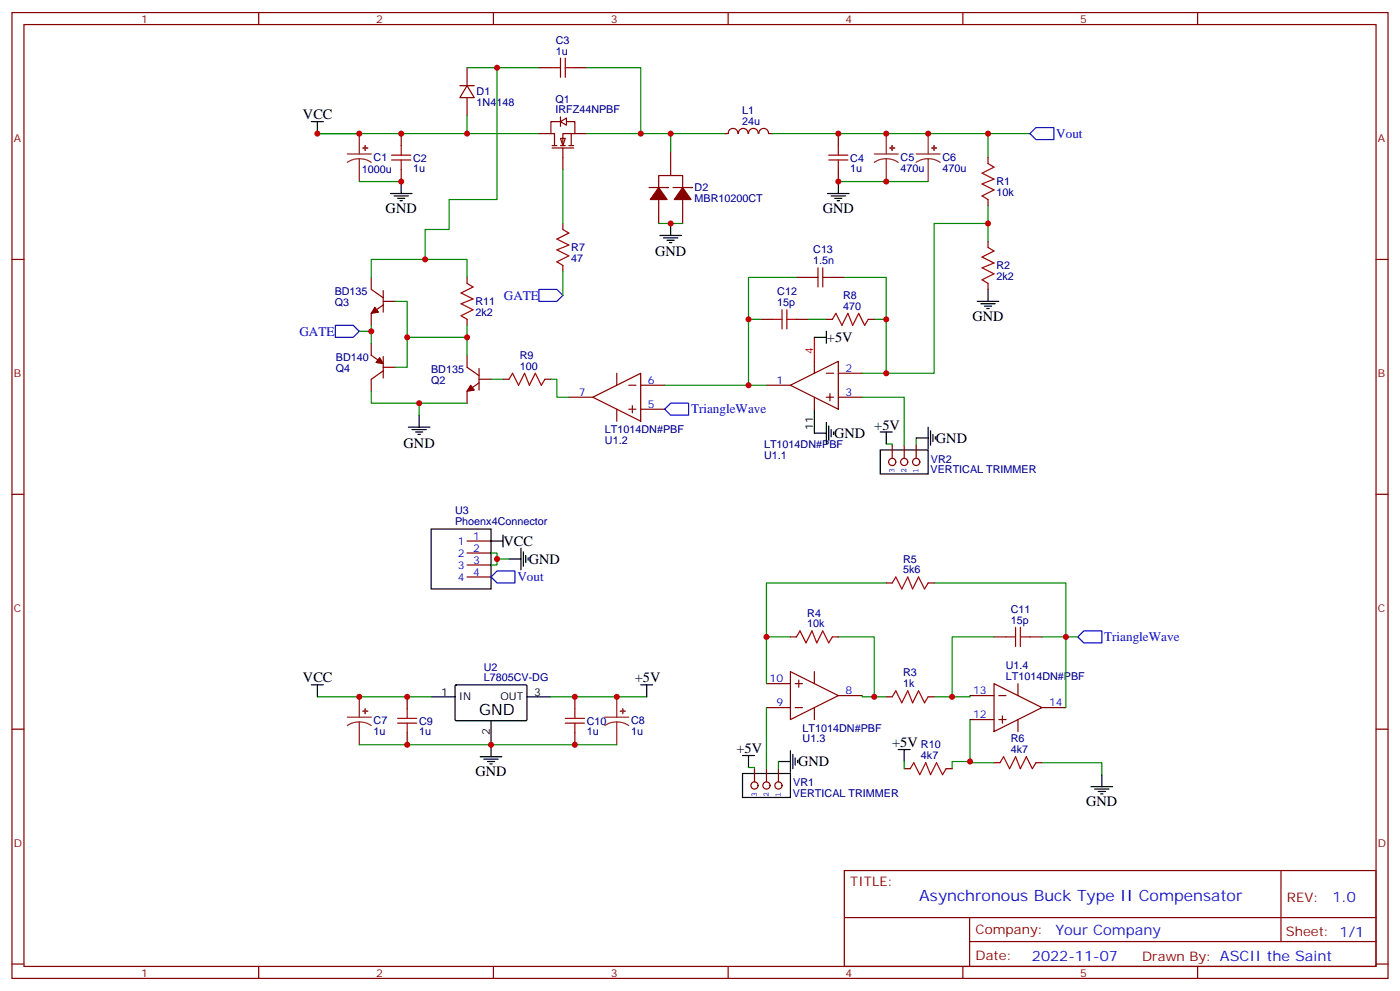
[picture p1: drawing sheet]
<svg xmlns="http://www.w3.org/2000/svg" width="412mm" height="292mm" viewBox="0 0 412 292" stroke-linecap="round" stroke-linejoin="round" font-family="sans-serif">
<g fill="none" stroke="#870000" stroke-width=".35">
<path d="M3.5 3.7h405.4v284.3h-405.4zM7.1 7.2h398.2v277.3h-398.2zM76.2 3.7v3.5M145.3 3.7v3.5M214.5 3.7v3.5M283.6 3.7v3.5M352.8 3.7v3.5M3.5 76.4h3.6M405.3 76.4h3.6M3.5 145.5h3.6M405.3 145.5h3.6M3.5 214.7h3.6"/>
<path d="M405.3 214.7h3.6M248.7 256.3h156.6v28.2h-156.6zM377.3 256.3v20.9M248.7 270.1h156.5M285.6 277.2h119.6M285.6 270.1v14.2M3.5 283.8h3.6M76.2 284.5v3.5M145.3 284.5v3.5M214.5 284.5v3.5M283.6 284.5v3.5M352.8 284.5v3.5"/>
<path d="M405.3 283.8h3.6"/>
</g>
<g fill="#fff" stroke="#870000" stroke-width=".35">
<path d="M165.1 40.7h1.4l-.7 2.2z"/>
<path d="M165.1 35.8l1.8-1.1v2.2z"/>
</g>
<g fill="none" stroke="#870000" stroke-width=".35">
<path d="M137.6 19.9v5.3M158.7 19.9h3.6M169.3 19.9h3.6M118.2 39.3v3.6M135.5 25.2h4.2M137.6 25.2l2.1 3.6h-4.2zM137.6 28.8v5.2M158.7 39.3h3.6M165.1 35.8h-2.8v3.5h1v3.6M165.1 34.4v2.8M166.9 35.8h2.4v3.5h-3.5v3.6M168.3 39.3v3.6"/>
<path d="M169.3 39.3h3.6M217.3 39.3a1.41 1.41 0 0 0-1.4-1.5 1.41 1.41 0 0 0-1.4 1.5h-1.1M217.5 39.3a1.41 1.41 0 0 1 1.4-1.5 1.41 1.41 0 0 1 1.4 1.5M220.5 39.3a1.41 1.41 0 0 1 1.4-1.5 1.41 1.41 0 0 1 1.4 1.5M223.6 39.3a1.41 1.41 0 0 1 1.4-1.5 1.41 1.41 0 0 1 1.4 1.5M226.5 39.3h1M246.9 39.3v3.6M118.2 49.9v3.5M162.6 43.6h6.4M162.6 42.9h1.4M165.1 42.9h1.4M165.8 43.6v6.3"/>
<path d="M167.6 42.9h1.4M191.2 55.2h5.6h-.3M194 55.2v-3.5h7.1v3.5M194 58.7v7.1M197.6 44.6v7.1M198.3 55.2h5.6h-.3M201.1 58.7v7.1M246.9 49.9v3.5M291 46.4v1.8M291 58.7v1.8M165.8 65.8v1.8M165.8 78.1v1.8"/>
<path d="M291 71.1v1.7M109.4 81.7v3.5l3.5 2.5M112.9 85.5v6.4M112.9 89.8l-3.5 2.5v3.5M112.9 88.7h3.5M137.6 81.7v1.7M137.6 94v1.8M224 94h3.5M234.6 94h3.5M234.6 81.7h3.5M243.4 94h1.8M245.2 81.7h3.5"/>
<path d="M255.8 94h1.7M291 83.4v1.8M109.4 101.1v3.5l3.5 2.5M112.9 105v6.3M112.9 109.2l-3.5 2.5v3.5M112.9 108.1h3.5M137.6 104.6v3.5l3.5 2.5M141.1 112.7l-3.5 2.5v3.5M141.1 108.5v6.3M141.1 111.7h3.5M148.2 111.7h1.7M160.5 111.7h1.8"/>
<path d="M167.6 116.9h7M174.6 116.9l14.1-7v14.1zM181.7 109.9v3.5M185.2 113.4h2.1M186.3 119.4v2.1M188.7 113.4h7.1M225.8 113.4h7M232.8 113.4l14.1-7v14.1zM239.9 106.4v3.5M239.9 116.9v3.6M243.4 116.9h2.1M243.4 109.9h2.1"/>
<path d="M244.5 115.9v2.1M246.9 116.9h7.1M246.9 109.9h7.1M181.7 120.5v3.5M185.2 120.5h2.1M188.7 120.5h7.1M262.8 131.1v3.8M266.3 131.1v3.8M269.9 131.1v3.8M137.6 159.3h7M137.6 162.8h7M137.6 166.3h7"/>
<path d="M137.6 169.9h7M261.1 171.6h1.7M273.4 171.6h1.8M232.8 197.7l14.1 7.1-14.1 7zM232.8 187.5h1.8M239.9 197.7v3.6M245.2 187.5h1.7M292.8 187.5h3.5M303.4 187.5h3.5M119.9 205.1v3.6M119.9 215.7v3.6M169.3 205.1v3.6"/>
<path d="M169.3 215.7v3.6M225.8 201.3h7M225.8 208.3h7M234.2 201.3h2.2M234.2 208.3h2.2M235.3 200.2v2.1M239.9 208.3v3.5M246.9 204.8h7.1M261.1 205.1h1.7M273.4 205.1h1.8M285.8 204.8h7M285.8 211.8h7"/>
<path d="M292.8 201.3l14.1 7-14.1 7.1zM294.2 204.8h2.1M294.2 211.8h2.1M295.3 210.8v2.1M299.9 201.3v3.5M299.9 211.8v3.6M306.9 208.3h7.1M222.2 226.3v3.9M225.8 226.3v3.9M229.3 226.3v3.9M266.3 226.3h1.8M278.7 226.3h1.8"/>
<path d="M292.8 224.5h1.8M305.2 224.5h1.7"/>
<circle cx="262.8" cy="136" r="1.06"/>
<circle cx="266.3" cy="136" r="1.06"/>
<circle cx="269.9" cy="136" r="1.06"/>
<circle cx="222.2" cy="231.2" r="1.06"/>
<circle cx="225.8" cy="231.2" r="1.06"/>
<circle cx="229.3" cy="231.2" r="1.06"/>
</g>
<g fill="none" stroke="#8c2424" stroke-width=".35">
<path d="M105.8 39.3v6M261.1 39.3v6M273.4 39.3v6M102.3 45.3h7.1M105.8 46.7l-1.8 .3-1.7 .8M105.8 46.7l1.9 .3 1.7 .8M105.8 46.7v6.7M257.5 45.3h7.1M261.1 46.7l-1.9 .3-1.7 .8M261.1 46.7l1.8 .3 1.7 .8M261.1 46.7v6.7M269.9 45.3h7"/>
<path d="M273.4 46.7l-1.8 .3-1.7 .8M273.4 46.7l1.9 .3 1.6 .8M273.4 46.7v6.7M102.3 211.1h7.1M105.8 212.5l-1.8 .3-1.7 .8M105.8 212.5l1.9 .3 1.7 .8M105.8 205.1v6M105.8 212.5v6.8M178.2 211.1h7M181.7 212.5l-1.9 .3-1.6 .8M181.7 212.5l1.8 .3 1.7 .8M181.7 205.1v6"/>
<path d="M181.7 212.5v6.8"/>
</g>
<g fill="#8c2424" stroke="#8c2424" stroke-width=".35">
<path d="M106.9 43.6h1.4z"/>
<path d="M107.6 42.9v1.4z"/>
<path d="M262.1 43.6h1.4z"/>
<path d="M262.8 42.9v1.4z"/>
<path d="M274.5 43.6h1.4z"/>
<path d="M275.1 42.9l.1 1.4z"/>
<path d="M106.9 209.4h1.4z"/>
<path d="M107.6 208.7v1.4z"/>
<path d="M182.7 209.4h1.4z"/>
<path d="M183.4 208.7v1.4z"/>
</g>
<g fill="none" stroke="#a10000" stroke-width=".35">
<path d="M162.3 19.9h2.8M165.1 17.1v5.7M166.5 17.1v5.7M166.5 19.9h2.8M115.4 47.1h5.6M115.4 45.7h5.6M118.2 42.9v2.8M118.2 47.1v2.8M244.1 47.1h5.7M244.1 45.7h5.7M246.9 42.9v2.8M246.9 47.1v2.8"/>
<path d="M291 48.2l1.8 1-3.5 1.8 3.5 1.7-3.5 1.5 3.5 1.7-3.5 1.8 1.7 1M165.8 67.6l1.8 1-3.6 1.8 3.6 1.7-3.6 1.5 3.6 1.7-3.6 1.8 1.8 1M240.9 78.8v5.7M242.4 78.8v5.7M291 72.8l1.8 1.1-3.5 1.8 3.5 1.7-3.5 1.4 3.5 1.8-3.5 1.8 1.7 1M137.6 83.4l1.7 1.1-3.5 1.8 3.5 1.7-3.5 1.4 3.5 1.8-3.5 1.8 1.8 1M227.5 94h2.9M230.4 91.2v5.6M231.8 94h2.8M231.8 91.2v5.6M238.1 81.7h2.8M242.4 81.7h2.8"/>
<path d="M245.2 94l1-1.7 1.8 3.5 1.8-3.5 1.4 3.5 1.7-3.5 1.8 3.5 1.1-1.8M149.9 111.7l1.1-1.8 1.8 3.5 1.7-3.5 1.4 3.5 1.8-3.5 1.8 3.5 1-1.7M262.8 171.6l1.1-1.7 1.7 3.5 1.8-3.5 1.4 3.5 1.8-3.5 1.7 3.5 1.1-1.8M234.6 187.5l1.1-1.8 1.7 3.6 1.8-3.6 1.4 3.6 1.8-3.6 1.7 3.6 1.1-1.8M296.3 187.5h2.9M299.2 184.7v5.6M300.6 187.5h2.8M300.6 184.7v5.6M117.1 212.9h5.7M117.1 211.5h5.7M119.9 208.7v2.8M119.9 212.9v2.8"/>
<path d="M166.5 212.9h5.7M166.5 211.5h5.7M169.3 208.7v2.8M169.3 212.9v2.8M262.8 205.1l1.1-1.7 1.7 3.5 1.8-3.5 1.4 3.5 1.8-3.5 1.7 3.5 1.1-1.8M268.1 226.3l1.1-1.8 1.7 3.6 1.8-3.6 1.4 3.6 1.8-3.6 1.7 3.6 1.1-1.8M294.6 224.5l1-1.7 1.8 3.5 1.8-3.5 1.4 3.5 1.7-3.5 1.8 3.5 1.1-1.8"/>
</g>
<g fill="none" stroke="#008700" stroke-width=".35">
<path d="M137.6 19.9h21.1M146.4 19.9v38.8h-14.1v8.9h-7.1v8.8M172.9 19.9h15.8v19.4h-15.8M93.5 39.3h65.2M137.6 34v5.3M188.7 39.3h8.9v5.3M197.6 39.3h15.8M227.5 39.3h63.5M303.4 39.3h-12.4v7.1M105.8 53.4h12.4M165.8 49.9v15.9M246.9 53.4h26.5"/>
<path d="M165.8 79.9v7.1M194 65.8h7.1M291 65.8h-15.8v44.1h-14.1M291 60.5v10.6M105.8 97.5h3.6M109.4 81.7v-5.3h28.2v5.3M109.4 95.8v5.3M116.4 88.7h3.5v19.4h-3.5M119.9 99.3h17.7M137.6 95.8v8.8M220.5 94v19.4M234.6 81.7h-14.1v12.3h3.5"/>
<path d="M238.1 94h5.3M248.7 81.7h12.4v12.3h-3.6M261.1 94v15.9h-7.1M109.4 115.2v3.5h28.2M123.5 118.7v3.5M144.6 111.7h3.6M162.3 111.7h1.7v5.2h3.6M195.8 113.4h30M254 116.9h12.3v14.2M261.1 130.7h1.7v.4M269.9 128.9v2.2M144.6 162.8h1.8v3.5h-1.8"/>
<path d="M146.4 164.6h3.5M261.1 171.6h-35.3v15.9M275.2 171.6h38.8v36.7M232.8 187.5h-7v13.8M246.9 187.5h10.6v17.6h3.6M292.8 187.5h-12.3v17.6h-5.3M306.9 187.5h10.6M93.5 205.1h33.5M105.8 219.3h75.9M162.3 205.1h28.2M225.8 208.3v18M254 204.8v.3h3.5"/>
<path d="M285.8 211.8v12.4h-5.3v2.1M285.8 204.8v.3h-5.3M220.5 226h1.7v.3M229.3 224.2v2.1M266.3 224.2v2.1M285.8 224.2v.3h7M306.9 224.5h17.7v3.6"/>
</g>
<g fill="none" stroke="#000" stroke-width=".35">
<path d="M91.7 35.8h3.5M93.5 35.8v3.5M115 57h6.4M116.1 57.7h4.2M117.1 58.4h2.1M117.8 59.1h.7M118.2 53.4v3.6M243.8 57h6.3M244.8 57.7h4.3M245.9 58.4h2.1M246.6 59.1h.7M246.9 53.4v3.6"/>
<path d="M194.4 69.3h6.3M195.4 70h4.3M196.5 70.7h2.1M197.2 71.4h.7M197.6 65.8v3.5M239.9 99.3h3.5M243.4 97.5v3.6M287.9 88.7h6.3M288.9 89.4h4.3M290 90.1h2.1M290.7 90.8h.7M291 85.2v3.5"/>
<path d="M120.3 125.8h6.3M121.4 126.5h4.2M122.4 127.2h2.1M123.1 127.9h.7M123.5 122.2v3.6M239.9 120.5v7h3.5M243.4 124.4v6.3M244.1 125.4v4.2M244.8 126.5v2.1M245.5 127.2v.7M259.3 132.5h14.1v7h-14.1zM259.3 127.2h3.5"/>
<path d="M261.1 127.2v3.5M269.9 128.9h3.5M273.4 125.8v6.3M274.1 126.8v4.3M274.8 127.9v2.1M275.5 128.6v.7M127 155.8h17.6v17.6h-17.6zM144.6 159.3h3.6M148.2 157.5v3.5M149.9 164.6h3.6M153.5 161.4v6.3M154.2 162.5v4.2"/>
<path d="M154.9 163.5v2.1M155.6 164.2v.7M91.7 201.6h3.5M93.5 201.6v3.5M127 205.1h7.1M134.1 201.8l.3-.2 20.6 .1 .2 .3v10l-.3 .2-20.7-.1-.1-.3zM144.6 212.2v10.6M155.2 205.1h7.1M188.7 201.6h3.6M190.5 201.6v3.5M141.5 222.8h6.3M142.5 223.5h4.3"/>
<path d="M143.6 224.2h2.1M144.3 224.9h.7M218.7 227.7h14.1v7.1h-14.1zM218.7 222.4h3.5M220.5 222.4v3.6M229.3 224.2h3.5M232.8 221v6.4M233.5 222.1v4.2M234.2 223.1v2.1M234.9 223.8v.7M264.6 220.7h3.5M266.3 220.7v3.5"/>
<path d="M321.4 231.6h6.3M322.4 232.3h4.3M323.5 233h2.1M324.2 233.7h.7M324.6 228.1v3.5"/>
</g>
<path d="M239.9 99.3v7.1" fill="none" stroke="#f00" stroke-width=".35"/>
<path d="M303.4 39.3l1.8-1.7h5.2v3.5h-5.2zM98.8 95.8h5.3l1.7 1.7-1.7 1.8h-5.3zM158.7 85.2h5.3l1.8 1.8-1.8 1.7h-5.3zM195.8 120.5l1.8-1.8h5.2v3.5h-5.2zM144.6 169.9l1.8-1.8h5.3v3.5h-5.3zM317.5 187.5l1.8-1.8h5.3v3.6h-5.3z" fill="none" stroke="#00f" stroke-width=".35"/>
<g fill="#870000" stroke="#870000" stroke-width=".35">
<path d="M138.6 113.4l1.1 1.4-2.1 .4z"/>
<path d="M110.4 90.5l1.1 1.4-2.1 .4z"/>
<path d="M111.8 105.3l1.1 1.8-2.1-.4z"/>
<path d="M194 55.2l2.5 3.5h-4.9z"/>
<path d="M201.1 55.2l2.5 3.5h-5z"/>
</g>
<g fill="#c00">
<circle cx="118.2" cy="39.3" r=".88"/>
<circle cx="137.6" cy="39.3" r=".88"/>
<circle cx="105.8" cy="39.3" r=".88"/>
<circle cx="118.2" cy="53.4" r=".88"/>
<circle cx="246.9" cy="53.4" r=".88"/>
<circle cx="261.1" cy="53.4" r=".88"/>
<circle cx="105.8" cy="205.1" r=".88"/>
<circle cx="119.9" cy="205.1" r=".88"/>
<circle cx="144.6" cy="219.3" r=".88"/>
<circle cx="119.9" cy="219.3" r=".88"/>
<circle cx="169.3" cy="219.3" r=".88"/>
<circle cx="93.5" cy="39.3" r=".88"/>
<circle cx="181.7" cy="205.1" r=".88"/>
<circle cx="169.3" cy="205.1" r=".88"/>
<circle cx="225.8" cy="187.5" r=".88"/>
<circle cx="123.5" cy="118.7" r=".88"/>
<circle cx="314" cy="187.5" r=".88"/>
<circle cx="137.6" cy="99.3" r=".88"/>
<circle cx="119.9" cy="99.3" r=".88"/>
<circle cx="109.4" cy="97.5" r=".88"/>
<circle cx="146.4" cy="19.9" r=".88"/>
<circle cx="125.2" cy="76.4" r=".88"/>
<circle cx="220.5" cy="94" r=".88"/>
<circle cx="220.5" cy="113.4" r=".88"/>
<circle cx="285.8" cy="224.2" r=".88"/>
<circle cx="257.5" cy="205.1" r=".88"/>
<circle cx="280.5" cy="205.1" r=".88"/>
<circle cx="261.1" cy="94" r=".88"/>
<circle cx="291" cy="65.8" r=".88"/>
<circle cx="261.1" cy="109.9" r=".88"/>
<circle cx="188.7" cy="39.3" r=".88"/>
<circle cx="197.6" cy="39.3" r=".88"/>
<circle cx="246.9" cy="39.3" r=".88"/>
<circle cx="261.1" cy="39.3" r=".88"/>
<circle cx="291" cy="39.3" r=".88"/>
<circle cx="273.4" cy="39.3" r=".88"/>
<circle cx="146.4" cy="164.6" r=".88"/>
<circle cx="197.6" cy="65.8" r=".88"/>
</g>
<text font-size="4.6" x="141.1" y="210.4">GND</text>
<text font-size="4.6" fill="#00f" x="270.8" y="265.3">Asynchronous Buck Type II Compensator</text>
<g font-size="4.2">
<text x="89.3" y="35.1">VCC</text>
<text x="113.6" y="62.6">GND</text>
<text x="242.4" y="62.6">GND</text>
<text x="193" y="75.3">GND</text>
<text x="286.5" y="94.4">GND</text>
<text x="243.6" y="100.7">+5V</text>
<text x="118.9" y="131.8">GND</text>
<text x="245.7" y="129">GND</text>
<text x="257.5" y="126.5">+5V</text>
<text x="275.7" y="130.4">GND</text>
<text x="148.3" y="160.7">VCC</text>
<text x="155.8" y="166">GND</text>
<text x="89.3" y="200.9">VCC</text>
<text x="187" y="200.9">+5V</text>
<text x="217" y="221.7">+5V</text>
<text x="262.8" y="220">+5V</text>
<text x="235.1" y="225.6">GND</text>
<text x="140.1" y="228.4">GND</text>
<text x="320" y="237.2">GND</text>
</g>
<g font-size="4.2" fill="#00f">
<text x="392.5" y="265.6">1.0</text>
<text x="310.9" y="275.1">Your Company</text>
<text x="304" y="282.9">2022-11-07</text>
</g>
<g font-size="3.9" fill="#00f">
<text x="311.1" y="40.6">Vout</text>
<text x="148.4" y="88.2">GATE</text>
<text x="88.2" y="98.8">GATE</text>
<text x="203.6" y="121.7">TriangleWave</text>
<text x="152.4" y="171.2">Vout</text>
<text x="325.3" y="188.7">TriangleWave</text>
</g>
<g font-size="3.9" fill="#800">
<text x="250.5" y="260.9">TITLE:</text>
<text x="379.1" y="265.6">REV:</text>
<text x="287.4" y="275.1">Company:</text>
<text x="378.7" y="275.7">Sheet: 1/1</text>
<text x="287.4" y="282.8">Date:</text>
<text x="336.4" y="282.8">Drawn By: ASCII the Saint</text>
</g>
<g font-size="3.2" fill="#800">
<text x="41.6" y="6.7">1</text>
<text x="110.8" y="6.7">2</text>
<text x="179.9" y="6.7">3</text>
<text x="249.1" y="6.7">4</text>
<text x="318.2" y="6.7">5</text>
<text x="4.1" y="41.8">A</text>
<text x="405.9" y="41.8">A</text>
<text x="4.1" y="110.9">B</text>
<text x="405.9" y="110.9">B</text>
<text x="4.1" y="180.1">C</text>
<text x="405.9" y="180.1">C</text>
<text x="4.1" y="249.2">D</text>
<text x="405.9" y="249.2">D</text>
<text x="41.6" y="287.5">1</text>
<text x="110.8" y="287.5">2</text>
<text x="179.9" y="287.5">3</text>
<text x="249.1" y="287.5">4</text>
<text x="318.2" y="287.5">5</text>
</g>
<g font-size="3.2" fill="#000080">
<text x="163.7" y="16.1">1u</text>
<text x="163.7" y="12.8">C3</text>
<text x="140.4" y="28">D1</text>
<text x="140.4" y="31.2">1N4148</text>
<text x="163.6" y="33.3">IRFZ44NPBF</text>
<text x="163.6" y="30.2">Q1</text>
<text x="218.7" y="33.6">L1</text>
<text x="218.7" y="36.7">24u</text>
<text x="110.1" y="47.4">C1</text>
<text x="121.7" y="47.6">C2</text>
<text x="250.5" y="47.6">C4</text>
<text x="265.3" y="47.5">C5</text>
<text x="277.6" y="47.5">C6</text>
<text x="106.5" y="51.1">1000u</text>
<text x="121.7" y="50.7">1u</text>
<text x="250.5" y="50.7">1u</text>
<text x="265.3" y="50.8">470u</text>
<text x="277.6" y="50.8">470u</text>
<text x="204.6" y="59.4">MBR10200CT</text>
<text x="204.6" y="56.3">D2</text>
<text x="293.5" y="57.8">10k</text>
<text x="293.5" y="54.6">R1</text>
<text x="168.3" y="77.1">47</text>
<text x="168.3" y="73.9">R7</text>
<text x="239.6" y="77.8">1.5n</text>
<text x="239.6" y="74.6">C13</text>
<text x="293.5" y="82.5">2k2</text>
<text x="293.5" y="79.3">R2</text>
<text x="98.6" y="87">BD135</text>
<text x="140.1" y="89.9">R11</text>
<text x="229" y="87">C12</text>
<text x="248.4" y="88">R8</text>
<text x="98.6" y="90.1">Q3</text>
<text x="140.1" y="93">2k2</text>
<text x="229" y="90.1">15p</text>
<text x="248.4" y="91.2">470</text>
<text x="98.9" y="106.3">BD140</text>
<text x="153.1" y="105.7">R9</text>
<text x="98.9" y="109.5">Q4</text>
<text x="127" y="109.8">BD135</text>
<text x="127" y="112.9">Q2</text>
<text x="153.1" y="108.8">100</text>
<text x="178.2" y="127.5">LT1014DN#PBF</text>
<text x="178.2" y="130.8">U1.2</text>
<text x="225.1" y="131.8">LT1014DN#PBF</text>
<text x="225.1" y="135">U1.1</text>
<text x="274.2" y="136.2">VR2</text>
<text x="274.1" y="139.3">VERTICAL TRIMMER</text>
<text x="134.1" y="154.6">Phoenx4Connector</text>
<text x="134.1" y="151.4">U3</text>
<text x="266" y="165.6">R5</text>
<text x="266" y="168.8">5k6</text>
<text x="237.8" y="184.7">10k</text>
<text x="237.8" y="181.5">R4</text>
<text x="297.8" y="183.6">15p</text>
<text x="297.8" y="180.4">C11</text>
<text x="142.5" y="197.5">U2</text>
<text x="296.3" y="196.9">U1.4</text>
<text x="142.5" y="200.4">L7805CV-DG</text>
<text x="266" y="202.3">1k</text>
<text x="266" y="199.1">R3</text>
<text x="296.3" y="200.1">LT1014DN#PBF</text>
<text x="110.1" y="213.3">C7</text>
<text x="123.5" y="213.3">C9</text>
<text x="172.9" y="213.3">C10</text>
<text x="185.9" y="213.3">C8</text>
<text x="236.4" y="215.4">LT1014DN#PBF</text>
<text x="110.1" y="216.4">1u</text>
<text x="123.5" y="216.5">1u</text>
<text x="172.9" y="216.5">1u</text>
<text x="185.9" y="216.4">1u</text>
<text x="236.4" y="218.5">U1.3</text>
<text x="271.3" y="220.3">R10</text>
<text x="297.8" y="221.7">4k7</text>
<text x="297.8" y="218.5">R6</text>
<text x="271.3" y="223.5">4k7</text>
<text x="233.7" y="231.5">VR1</text>
<text x="233.5" y="234.6">VERTICAL TRIMMER</text>
</g>
<text font-size="3.2" fill="#f00" x="239.5" y="104.2" transform="rotate(-90 239.5 104.2)">4</text>
<g font-size="3.2" fill="#00f">
<text x="190.9" y="113.1">6</text>
<text x="228.7" y="113.1">1</text>
<text x="249.1" y="109.5">2</text>
<text x="170.5" y="116.6">7</text>
<text x="249.1" y="116.6">3</text>
<text x="190.9" y="120.1">5</text>
<text x="134.9" y="160.3">1</text>
<text x="139.3" y="158.9">1</text>
<text x="134.9" y="163.9">2</text>
<text x="134.9" y="167.4">3</text>
<text x="139.3" y="162.5">2</text>
<text x="139.3" y="166">3</text>
<text x="134.9" y="170.9">4</text>
<text x="139.3" y="169.5">4</text>
<text x="226.7" y="200.9">10</text>
<text x="228.7" y="208">9</text>
<text x="249.1" y="204.4">8</text>
<text x="286.7" y="204.4">13</text>
<text x="309" y="208">14</text>
<text x="286.7" y="211.5">12</text>
</g>
<g font-size="3.2">
<text x="239.5" y="126.6" transform="rotate(-90 239.5 126.6)">11</text>
<text x="129.9" y="204.8">1</text>
<text x="135.1" y="206.2">IN</text>
<text x="147.4" y="206.2">OUT</text>
<text x="157.3" y="204.8">3</text>
<text x="144.3" y="216.3" transform="rotate(-90 144.3 216.3)">2</text>
</g>
<g font-size="2.5" fill="#00f">
<text x="263.5" y="139.2" transform="rotate(-90 263.5 139.2)">3</text>
<text x="267.1" y="139.2" transform="rotate(-90 267.1 139.2)">2</text>
<text x="270.6" y="139.2" transform="rotate(-90 270.6 139.2)">1</text>
<text x="223" y="234.5" transform="rotate(-90 223 234.5)">3</text>
<text x="226.5" y="234.5" transform="rotate(-90 226.5 234.5)">2</text>
<text x="230" y="234.5" transform="rotate(-90 230 234.5)">1</text>
</g>
</svg>
